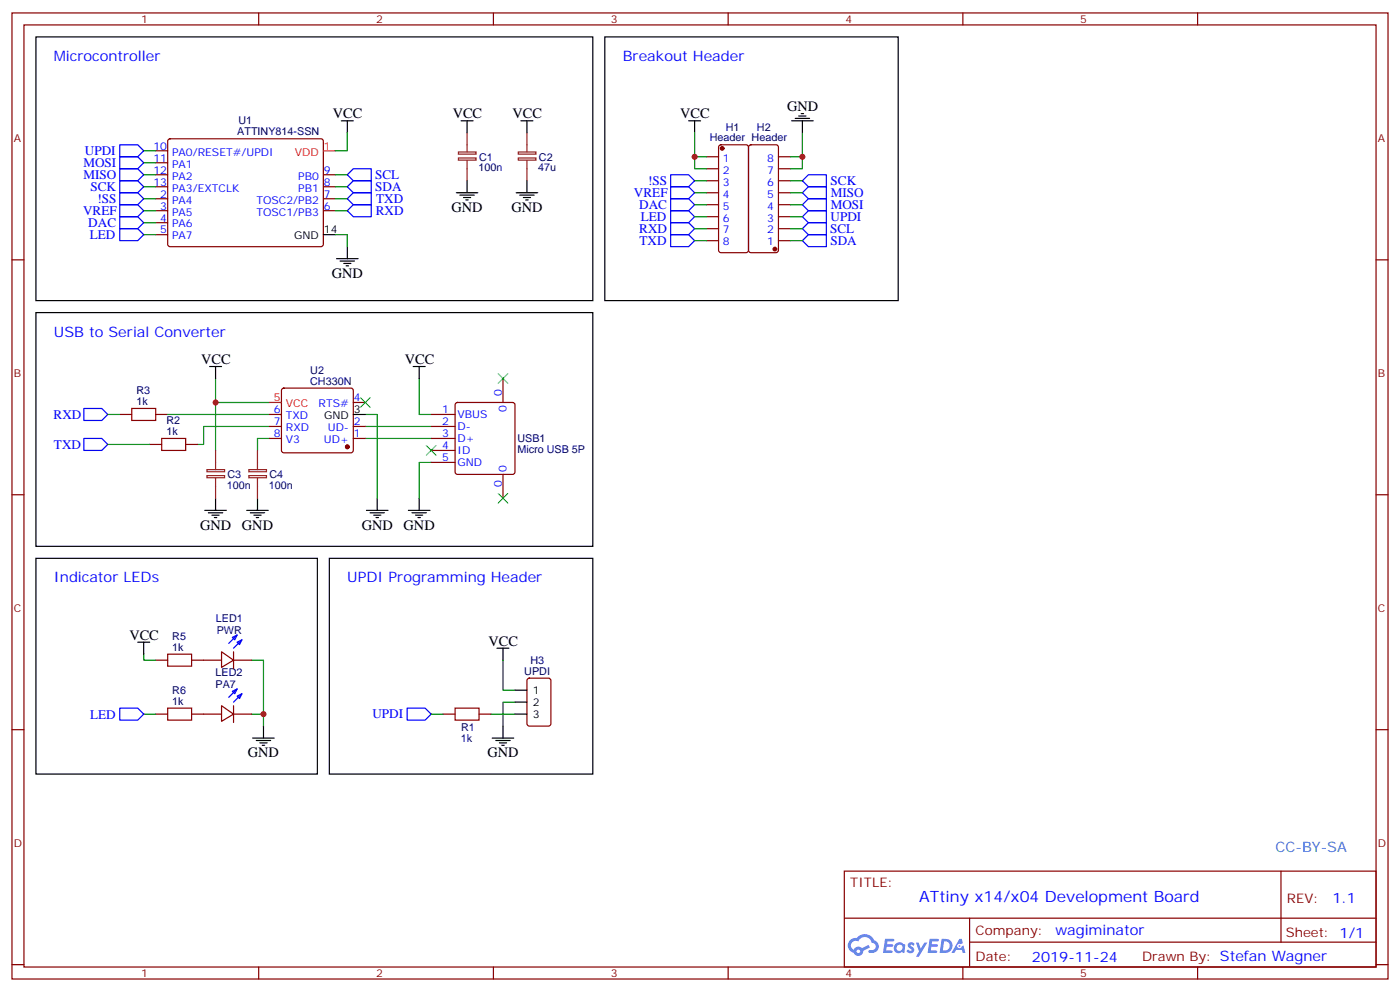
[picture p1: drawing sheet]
<svg xmlns="http://www.w3.org/2000/svg" width="412mm" height="292mm" viewBox="0 0 412 292" stroke-linecap="round" stroke-linejoin="round" font-family="sans-serif">
<g fill="none" stroke="#870000" stroke-width=".35">
<path d="M3.5 3.8h405.4v284.3h-405.4zM7.1 7.3h398.2v277.3h-398.2zM76.2 3.8v3.5M145.3 3.8v3.5M214.5 3.8v3.5M283.6 3.8v3.5M352.8 3.8v3.5M3.5 76.5h3.6M405.3 76.5h3.6M3.5 145.6h3.6M405.3 145.6h3.6M3.5 214.8h3.6"/>
<path d="M405.3 214.8h3.6M248.7 256.4h156.6v28.2h-156.6zM377.3 256.4v20.9M248.7 270.2h156.5M285.6 277.3h119.6M285.6 270.2v14.2M3.5 283.9h3.6M76.2 284.6v3.5M145.3 284.6v3.5M214.5 284.6v3.5M283.6 284.6v3.5M352.8 284.6v3.5"/>
<path d="M405.3 283.9h3.6"/>
</g>
<g fill="#5487ff">
<path d="M267.7 277.6a1.22 1.22 0 0 1 1.7 .2l-.4 .6a.47 .47 0 0 0-.3-.4 .47 .47 0 0 0-.5 .2l.1 .2a1.14 1.14 0 0 1 .8 1.8 1.14 1.14 0 0 1-1.9 0l-.2-.2 .5-.6 .7 .5a.29 .29 0 0 0 .3-.3 .29 .29 0 0 0-.2-.3 1.04 1.04 0 0 1-.6-1.7z"/>
<path d="M260.7 276.3h2.4l.3 .2-.2 .5-1.8 .1-.1 .8h1.5l.3 .4-.3 .4h-1.6l-.2 1.1h1.7l.2 .3-.2 .3-2.6 .1z"/>
<path d="M273.8 276.3h2.4l.3 .2-.1 .5-1.8 .1-.2 .8h1.6l.3 .4-.4 .4h-1.6l-.1 1.1h1.7l.2 .3-.2 .3-2.6 .1z"/>
<path d="M282.6 276.3h.7l.3 1.3-.6 .3a.69 .69 0 0 0-1 .3 .69 .69 0 0 0 .4 .9 .69 .69 0 0 0 .9-.6l.5-.2 .6 2.2h-.8l-.2-.9h-1.8l-.5 .9h-.8z"/>
<path d="M269.8 277.4h.8l.6 1.8 1.1-1.8h.9l-2.6 4.2h-.8l.9-1.5z"/>
<path d="M277.4 276.3l-.6 4.2h1.3a2.11 2.11 0 0 0 2.5-2.1 2.11 2.11 0 0 0-2.5-2.1zM278.1 277.1a1.39 1.39 0 0 1 1.7 1.4 1.39 1.39 0 0 1-1.8 1.3h-.3z"/>
<path d="M263.7 277.9a1.54 1.54 0 0 0-.1 2.2 1.54 1.54 0 0 0 2.2 .1l.6 .3 .3-2.3-.2-.3h-.4a1.49 1.49 0 0 0-2.4 0zM264 278.9a.94 .94 0 0 1 1.8 0 .94 .94 0 0 1-1.8 0z"/>
<path d="M250.4 276.7a2.18 2.18 0 0 0 1.1 3.7 1.44 1.44 0 0 0 1.6 .9 1.44 1.44 0 0 0 1.2-1.4l2-1.1-.5-.7-1.9 1a1.47 1.47 0 0 0-2.4 .4 1.39 1.39 0 0 1-.7-1.9 1.39 1.39 0 0 1 2-.5 2.12 2.12 0 0 1 2.2-1.3 2.12 2.12 0 0 1 1.9 1.7 1.14 1.14 0 0 1 1.1 1.4 1.14 1.14 0 0 1-1.7 .7 .43 .43 0 0 0-.5 .4 .43 .43 0 0 0 .4 .5 1.98 1.98 0 0 0 2.5-1.2 1.98 1.98 0 0 0-1.2-2.6 3.1 3.1 0 0 0-5.3-.6l-.9 .1zM252.3 280a.55 .55 0 0 1 1.1 0 .55 .55 0 0 1-1.1 0z"/>
<circle cx="282.6" cy="278.4" r=".26"/>
</g>
<g fill="none" stroke="#870000" stroke-width=".35">
<path d="M45.9 58.5h3.5M45.9 55h3.5M45.9 51.4h3.5M45.9 44.4h3.5M45.9 47.9h3.5M49.6 41.1l.5-.2h44.4l.5 .2 .2 .5v30.6l-.7 .4-44.7-.1-.4-.6v-30.3zM95.2 58.5h3.6M95.2 55h3.6M95.2 51.4h3.6M208.1 46.1h3.6M208.1 49.7h3.6M208.1 53.2h3.6"/>
<path d="M208.1 56.7h3.6M211.9 42.8l.5-.2h7.4l.6 .4 .1 30.7-.5 .6-7.6 .1-.7-.5v-30.6zM220.7 42.8l.5-.2h7.4l.7 .4v30.7l-.5 .6-7.6 .1-.7-.5v-30.6zM229.3 46.1h3.5M229.3 49.7h3.5M229.3 53.2h3.5M229.3 56.7h3.5M45.9 62h3.5M45.9 65.5h3.5M45.9 69.1h3.5M95.2 62h3.6M208.1 60.3h3.6"/>
<path d="M208.1 63.8h3.6M208.1 67.3h3.6M208.1 70.8h3.6M229.3 60.3h3.5M229.3 63.8h3.5M229.3 67.3h3.5M229.3 70.8h3.5M83.1 114.4l.5-.2h19.8l.5 .2 .2 .5v17.7l-.3 .5-.4 .2h-19.8l-.5-.3-.2-.4v-17.7zM104.1 118.5h3.5M134.3 118.7l.5-.2h16.2l.5 .2 .2 .5v19.7l-.2 .5-.5 .2h-16.2l-.5-.2-.2-.5v-19.7zM148.2 111.4v7.1M35.3 122h3.5"/>
<path d="M44.1 130.8h3.5M45.9 122h3.5M54.7 130.8h3.5M79.4 122h3.5M79.4 125.5h3.5M79.4 129h3.5M104.1 125.5h3.5M104.1 129h3.5M127 122h7.1M127 125.5h7.1M127 129h7.1M127 132.6h7.1"/>
<path d="M127 136.1h7.1M148.2 139.6v7.1M45.9 194.3h3.5M56.4 194.3h8.9M65.3 191.8l3.5 2.5-3.5 2.1zM68.8 191.8v5M68.8 194.3h5.3M155.5 199.8l.4-.2h5.7l.6 .4 .1 13-.5 .7h-5.9l-.6-.4-.1-13zM45.9 210.2h3.5M56.4 210.2h8.9M65.3 207.7l3.5 2.5-3.5 2.1zM68.8 210.2h5.3"/>
<path d="M68.8 207.7v5M130.5 210.2h3.6M141.1 210.2h3.5"/>
</g>
<path d="M95.2 44.4h3.6M79.4 118.5h3.5" fill="none" stroke="#f00" stroke-width=".35"/>
<g fill="none" stroke="#000" stroke-width=".35">
<path d="M10.6 10.9h164v77.6h-164zM178.2 10.9h86.4v77.6h-86.4zM100.5 35.6h3.6M102.3 35.6v3.5M135.8 35.6h3.5M137.6 35.6v3.5M153.5 35.6h3.5M155.2 35.6v3.5M202.8 35.6h3.6M204.6 35.6v3.5M233.2 35.6h6.3M234.2 34.9h4.3"/>
<path d="M235.3 34.1h2.1M236 33.4h.7M236.4 35.6v3.5M134.4 56.7h6.4M135.5 57.4h4.2M136.5 58.1h2.1M137.2 58.8h.7M137.6 53.2v3.5M152 56.7h6.4M153.1 57.4h4.2M154.2 58.1h2.1M154.9 58.8h.7"/>
<path d="M155.2 53.2v3.5M95.2 69.1h3.6M99.1 76.1h6.4M100.2 76.8h4.2M101.2 77.5h2.2M102 78.2h.7M102.3 72.6v3.5M10.6 92h164v68.8h-164zM61.7 107.9h3.6M63.5 107.9v3.5M121.7 107.9h3.5M123.5 107.9v3.5"/>
<path d="M104.1 122h3.5M60.3 150.2h6.4M61.4 150.9h4.2M62.4 151.6h2.2M63.1 152.3h.8M63.5 146.7v3.5M72.7 150.2h6.3M73.7 150.9h4.3M74.8 151.6h2.1M75.5 152.3h.7M75.8 146.7v3.5M107.9 150.2h6.4"/>
<path d="M109 150.9h4.2M110.1 151.6h2.1M110.8 152.3h.7M111.1 146.7v3.5M120.3 150.2h6.3M121.4 150.9h4.2M122.4 151.6h2.1M123.1 152.3h.7M123.5 146.7v3.5M10.6 164.3h82.9v63.5h-82.9zM97 164.3h77.6v63.5h-77.6zM40.6 189h3.5"/>
<path d="M42.3 189v3.5M146.4 190.8h3.5M148.2 190.8v3.5M74.4 217.2h6.4M75.5 217.9h4.2M76.6 218.7h2.1M77.3 219.4h.7M77.6 213.7v3.5M145 217.2h6.3M146 217.9h4.3M147.1 218.7h2.1M147.8 219.4h.7"/>
<path d="M148.2 213.7v3.5M151.7 210.2h3.5M151.7 203.1h3.5M151.7 206.7h3.5"/>
</g>
<g fill="none" stroke="#00f" stroke-width=".35">
<path d="M35.3 42.6h5.3l1.7 1.8-1.7 1.7h-5.3zM35.3 56.7h5.3l1.7 1.8-1.7 1.8h-5.3zM35.3 53.2h5.3l1.7 1.8-1.7 1.7h-5.3zM35.3 49.7h5.3l1.7 1.7-1.7 1.8h-5.3zM35.3 46.1h5.3l1.7 1.8-1.7 1.8h-5.3zM102.3 58.5l1.8-1.8h5.3v3.6h-5.3zM102.3 51.4l1.8-1.7h5.3v3.5h-5.3zM102.3 55l1.8-1.8h5.3v3.5h-5.3zM197.6 51.4h5.2l1.8 1.8-1.8 1.8h-5.2zM197.6 55h5.2l1.8 1.7-1.8 1.8h-5.2zM197.6 58.5h5.2l1.8 1.8-1.8 1.7h-5.2zM236.4 56.7l1.7-1.7h5.3v3.5h-5.3z"/>
<path d="M236.4 53.2l1.7-1.8h5.3v3.6h-5.3zM238.1 58.5h5.3v3.5h-5.3l-1.7-1.7zM35.3 67.3h5.3l1.7 1.8-1.7 1.7h-5.3zM35.3 63.8h5.3l1.7 1.7-1.7 1.8h-5.3zM35.3 60.3h5.3l1.7 1.7-1.7 1.8h-5.3zM102.3 62l1.8-1.7h5.3v3.5h-5.3zM197.6 62h5.2l1.8 1.8-1.8 1.7h-5.2zM197.6 69.1h5.2l1.8 1.7-1.8 1.8h-5.2zM197.6 65.5h5.2l1.8 1.8-1.8 1.8h-5.2zM236.4 70.8l1.7-1.7h5.3v3.5h-5.3zM236.4 67.3l1.7-1.8h5.3v3.6h-5.3zM236.4 63.8l1.7-1.8h5.3v3.5h-5.3z"/>
<path d="M24.7 120.2h5.3l1.7 1.8-1.7 1.8h-5.3zM24.7 129h5.3l1.7 1.8-1.7 1.8h-5.3zM68.4 187.6l1.4-.7-.7 1.4zM69.8 189l1.5-.7-.7 1.4zM69.8 186.9l-2.4 2.5M71.3 188.3l-2.5 2.5M35.3 208.4h5.3l1.7 1.8-1.7 1.7h-5.3zM68.4 203.5l1.4-.7-.7 1.4zM69.8 204.9l1.5-.7-.7 1.4zM69.8 202.8l-2.4 2.4M71.3 204.2l-2.5 2.5M119.9 208.4h5.3l1.8 1.8-1.8 1.7h-5.3z"/>
</g>
<g fill="none" stroke="#008700" stroke-width=".35">
<path d="M102.3 39.1v5.3h-3.5M204.6 39.1v10.6h3.5M236.4 39.1v10.6h-3.6M42.3 51.4h3.6M42.3 55h3.6M42.3 58.5h3.6M42.3 44.4h3.6M42.3 47.9h3.6M98.8 51.4h3.5M98.8 55h3.5M98.8 58.5h3.5M204.6 46.1h3.5"/>
<path d="M204.6 53.2h3.5M204.6 56.7h3.5M232.8 46.1h3.6M232.8 53.2h3.6M232.8 56.7h3.6M42.3 62h3.6M42.3 65.5h3.6M42.3 69.1h3.6M98.8 69.1h3.5v3.5M98.8 62h3.5M204.6 60.3h3.5M204.6 63.8h3.5"/>
<path d="M204.6 67.3h3.5M204.6 70.8h3.5M232.8 60.3h3.6M232.8 63.8h3.6M232.8 67.3h3.6M232.8 70.8h3.6M63.5 111.4v7.1h15.9M63.5 118.5v14.1M123.5 111.4v10.6h3.5M31.7 122h3.6M31.7 130.8h12.4M49.4 122h30"/>
<path d="M79.4 125.5h-19.4v5.3h-1.8M79.4 129h-3.6v3.6M107.6 122h3.5v24.7M107.6 129h19.4M107.6 125.5h19.4M127 136.1h-3.5v10.6M42.3 192.5v1.8h3.6M74.1 194.3h3.5v19.4M148.2 194.3v8.8h3.5M42.3 210.2h3.6M74.1 210.2h3.5M127 210.2h3.5"/>
<path d="M144.6 210.2h7.1M151.7 206.7h-3.5v7"/>
</g>
<path d="M38.8 120.2h7.1v3.6h-7.1zM47.6 129h7.1v3.6h-7.1zM49.4 192.5h7v3.6h-7zM49.4 208.4h7v3.5h-7zM134.1 208.4h7v3.5h-7z" fill="none" stroke="#a10000" stroke-width=".35"/>
<g fill="none" stroke="#8c2424" stroke-width=".35">
<path d="M137.6 39.1v5.6M155.2 39.1v5.6M135 46.5h5.2v.6h-5.2zM135 44.7h5.2v.7h-5.2zM137.6 47.2v6M152.7 46.5h5.2v.6h-5.2zM152.7 44.7h5.2v.7h-5.2zM155.2 47.2v6M61 140h5.1v.6h-5.1zM61 138.2h5.1v.7h-5.1zM63.5 132.6v5.6M73.3 140h5.2v.6h-5.2z"/>
<path d="M73.3 138.2h5.2v.7h-5.2zM75.8 132.6v5.6M63.5 140.7v6M75.8 140.7v6"/>
</g>
<g fill="#870000" stroke="#870000" stroke-width=".35">
<circle cx="102.3" cy="131.5" r=".53"/>
<circle cx="212.7" cy="43.7" r=".53"/>
<circle cx="228.2" cy="73.3" r=".53"/>
</g>
<path d="M106.2 117.1l2.8 2.8M109 117.1l-2.8 2.8M146.8 110l2.8 2.8M149.6 110l-2.8 2.8M125.6 131.2l2.8 2.8M128.4 131.2l-2.8 2.8M146.8 145.3l2.8 2.8M149.6 145.3l-2.8 2.8" fill="none" stroke="#3c3" stroke-width=".35"/>
<g fill="#c00">
<circle cx="204.6" cy="46.1" r=".88"/>
<circle cx="236.4" cy="46.1" r=".88"/>
<circle cx="63.5" cy="118.5" r=".88"/>
<circle cx="77.6" cy="210.2" r=".88"/>
</g>
<text font-size="4.6" fill="#00f" x="270.8" y="265.4">ATtiny x14/x04 Development Board</text>
<g font-size="4.2" fill="#00f">
<text x="15.9" y="17.9">Microcontroller</text>
<text x="183.4" y="17.9">Breakout Header</text>
<text x="15.9" y="99.1">USB to Serial Converter</text>
<text x="15.9" y="171.4">Indicator LEDs</text>
<text x="102.3" y="171.4">UPDI Programming Header</text>
<text x="392.5" y="265.7">1.1</text>
<text x="310.9" y="275.2">wagiminator</text>
<text x="304" y="283">2019-11-24</text>
</g>
<g font-size="4.2">
<text x="98.1" y="34.9">VCC</text>
<text x="133.3" y="34.9">VCC</text>
<text x="151" y="34.9">VCC</text>
<text x="200.4" y="34.9">VCC</text>
<text x="231.8" y="32.7">GND</text>
<text x="133" y="62.4">GND</text>
<text x="150.6" y="62.4">GND</text>
<text x="97.7" y="81.8">GND</text>
<text x="59.3" y="107.2">VCC</text>
<text x="119.2" y="107.2">VCC</text>
<text x="58.9" y="155.9">GND</text>
<text x="71.3" y="155.9">GND</text>
<text x="106.5" y="155.9">GND</text>
<text x="118.9" y="155.9">GND</text>
<text x="38.1" y="188.3">VCC</text>
<text x="143.9" y="190.1">VCC</text>
<text x="73" y="222.9">GND</text>
<text x="143.6" y="222.9">GND</text>
</g>
<text font-size="4.2" fill="#0099b0" x="375.7" y="250.8">CC-BY-SA</text>
<g font-size="3.9" fill="#00f">
<text x="25" y="45.7">UPDI</text>
<text x="24.6" y="52.7">MISO</text>
<text x="24.6" y="49.2">MOSI</text>
<text x="110.5" y="52.7">SCL</text>
<text x="26.6" y="56.2">SCK</text>
<text x="28.7" y="59.8">!SS</text>
<text x="110.5" y="56.2">SDA</text>
<text x="110.8" y="59.8">TXD</text>
<text x="186.8" y="58">VREF</text>
<text x="191" y="54.5">!SS</text>
<text x="244.7" y="54.5">SCK</text>
<text x="244.7" y="58">MISO</text>
<text x="24.5" y="63.3">VREF</text>
<text x="110.7" y="63.3">RXD</text>
<text x="188.3" y="61.5">DAC</text>
<text x="188.7" y="65.1">LED</text>
<text x="244.7" y="65.1">UPDI</text>
<text x="244.7" y="61.5">MOSI</text>
<text x="26" y="66.8">DAC</text>
<text x="26.5" y="70.3">LED</text>
<text x="188.3" y="68.6">RXD</text>
<text x="244.6" y="68.6">SCL</text>
<text x="188.4" y="72.1">TXD</text>
<text x="244.6" y="72.1">SDA</text>
<text x="15.8" y="123.3">RXD</text>
<text x="15.9" y="132.1">TXD</text>
<text x="26.5" y="211.5">LED</text>
<text x="109.7" y="211.4">UPDI</text>
</g>
<g font-size="3.9" fill="#800">
<text x="250.5" y="261">TITLE:</text>
<text x="379.1" y="265.7">REV:</text>
<text x="287.4" y="275.2">Company:</text>
<text x="378.7" y="275.8">Sheet: 1/1</text>
<text x="287.4" y="282.9">Date:</text>
<text x="336.4" y="282.9">Drawn By: Stefan Wagner</text>
</g>
<g font-size="3.2" fill="#800">
<text x="41.6" y="6.8">1</text>
<text x="110.8" y="6.8">2</text>
<text x="179.9" y="6.8">3</text>
<text x="249.1" y="6.8">4</text>
<text x="318.2" y="6.8">5</text>
<text x="4.1" y="41.9">A</text>
<text x="405.9" y="41.9">A</text>
<text x="4.1" y="111.1">B</text>
<text x="405.9" y="111.1">B</text>
<text x="4.1" y="180.2">C</text>
<text x="405.9" y="180.2">C</text>
<text x="4.1" y="249.3">D</text>
<text x="405.9" y="249.3">D</text>
<text x="41.6" y="287.6">1</text>
<text x="110.8" y="287.6">2</text>
<text x="179.9" y="287.6">3</text>
<text x="249.1" y="287.6">4</text>
<text x="318.2" y="287.6">5</text>
</g>
<g font-size="3.2" fill="#000080">
<text x="69.9" y="39.8">ATTINY814-SSN</text>
<text x="70.2" y="36.6">U1</text>
<text x="209.1" y="41.6">Header Header</text>
<text x="213.8" y="38.5">H1</text>
<text x="223" y="38.5">H2</text>
<text x="141.1" y="47.3">C1</text>
<text x="158.7" y="47.3">C2</text>
<text x="140.9" y="50.5">100n</text>
<text x="158.6" y="50.5">47u</text>
<text x="91.4" y="113.2">CH330N</text>
<text x="91.4" y="110">U2</text>
<text x="40.2" y="119.2">1k</text>
<text x="40.2" y="116">R3</text>
<text x="49.1" y="124.8">R2</text>
<text x="49" y="128">1k</text>
<text x="152.4" y="130.2">USB1</text>
<text x="152.4" y="133.4">Micro USB 5P</text>
<text x="66.9" y="144">100n</text>
<text x="67" y="140.8">C3</text>
<text x="79.2" y="144">100n</text>
<text x="79.4" y="140.8">C4</text>
<text x="63.6" y="183.1">LED1</text>
<text x="50.8" y="191.5">1k</text>
<text x="50.8" y="188.3">R5</text>
<text x="63.8" y="186.6">PWR</text>
<text x="156.3" y="195.4">H3</text>
<text x="63.5" y="202.6">PA7</text>
<text x="63.5" y="199.1">LED2</text>
<text x="154.4" y="198.5">UPDI</text>
<text x="50.8" y="207.4">1k</text>
<text x="50.8" y="204.2">R6</text>
<text x="135.8" y="215.3">R1</text>
<text x="135.8" y="218.4">1k</text>
</g>
<g font-size="3.2" fill="#00f">
<text x="45.2" y="44">10</text>
<text x="45.2" y="47.6">11</text>
<text x="50.7" y="45.8">PA0/RESET#/UPDI</text>
<text x="213" y="47.6">1</text>
<text x="226" y="47.6">8</text>
<text x="45.2" y="51.1">12</text>
<text x="50.7" y="49.3">PA1</text>
<text x="50.7" y="52.8">PA2</text>
<text x="87.8" y="52.8">PB0</text>
<text x="95.4" y="51.1">9</text>
<text x="213" y="51.1">2</text>
<text x="226" y="51.1">7</text>
<text x="45.2" y="54.6">13</text>
<text x="47.2" y="58.1">2</text>
<text x="50.7" y="59.9">PA4</text>
<text x="50.7" y="56.4">PA3/EXTCLK</text>
<text x="75.5" y="59.9">TOSC2/PB2</text>
<text x="87.8" y="56.4">PB1</text>
<text x="95.4" y="58.1">7</text>
<text x="95.4" y="54.6">8</text>
<text x="213" y="54.6">3</text>
<text x="213" y="58.1">4</text>
<text x="226" y="58.1">5</text>
<text x="226" y="54.6">6</text>
<text x="47.2" y="61.7">3</text>
<text x="47.2" y="65.2">4</text>
<text x="50.7" y="63.4">PA5</text>
<text x="75.5" y="63.4">TOSC1/PB3</text>
<text x="95.4" y="61.7">6</text>
<text x="213" y="61.7">5</text>
<text x="213" y="65.2">6</text>
<text x="226" y="65.2">3</text>
<text x="226" y="61.7">4</text>
<text x="47.2" y="68.7">5</text>
<text x="50.7" y="67">PA6</text>
<text x="50.7" y="70.5">PA7</text>
<text x="213" y="68.7">7</text>
<text x="226" y="68.7">2</text>
<text x="213" y="72.2">8</text>
<text x="226" y="72.2">1</text>
<text x="93.8" y="119.9">RTS#</text>
<text x="104.2" y="118.1">4</text>
<text x="147.8" y="116.7" transform="rotate(-90 147.8 116.7)">0</text>
<text x="80.7" y="121.6">6</text>
<text x="80.7" y="125.2">7</text>
<text x="84.2" y="123.4">TXD</text>
<text x="104.2" y="125.2">2</text>
<text x="130.3" y="121.6">1</text>
<text x="130.3" y="125.2">2</text>
<text x="134.8" y="123">VBUS</text>
<text x="149.2" y="121.2" transform="rotate(-90 149.2 121.2)">0</text>
<text x="80.7" y="128.7">8</text>
<text x="84.2" y="126.9">RXD</text>
<text x="84.2" y="130.5">V3</text>
<text x="95.4" y="130.5">UD+</text>
<text x="96.6" y="126.9">UD-</text>
<text x="104.2" y="128.7">1</text>
<text x="130.3" y="128.7">3</text>
<text x="134.8" y="126.6">D-</text>
<text x="134.8" y="130.1">D+</text>
<text x="130.3" y="132.2">4</text>
<text x="130.3" y="135.7">5</text>
<text x="134.8" y="133.6">ID</text>
<text x="134.8" y="137.2">GND</text>
<text x="147.8" y="143.4" transform="rotate(-90 147.8 143.4)">0</text>
<text x="149.2" y="138.9" transform="rotate(-90 149.2 138.9)">0</text>
</g>
<g font-size="3.2" fill="#f00">
<text x="86.9" y="45.8">VDD</text>
<text x="95.4" y="44">1</text>
<text x="80.7" y="118.1">5</text>
<text x="84.2" y="119.9">VCC</text>
</g>
<g font-size="3.2">
<text x="86.7" y="70.5">GND</text>
<text x="95.4" y="68.7">14</text>
<text x="95.5" y="123.4">GND</text>
<text x="104.2" y="121.6">3</text>
<text x="157" y="204.2">1</text>
<text x="157" y="207.7">2</text>
<text x="157" y="211.2">3</text>
</g>
</svg>
